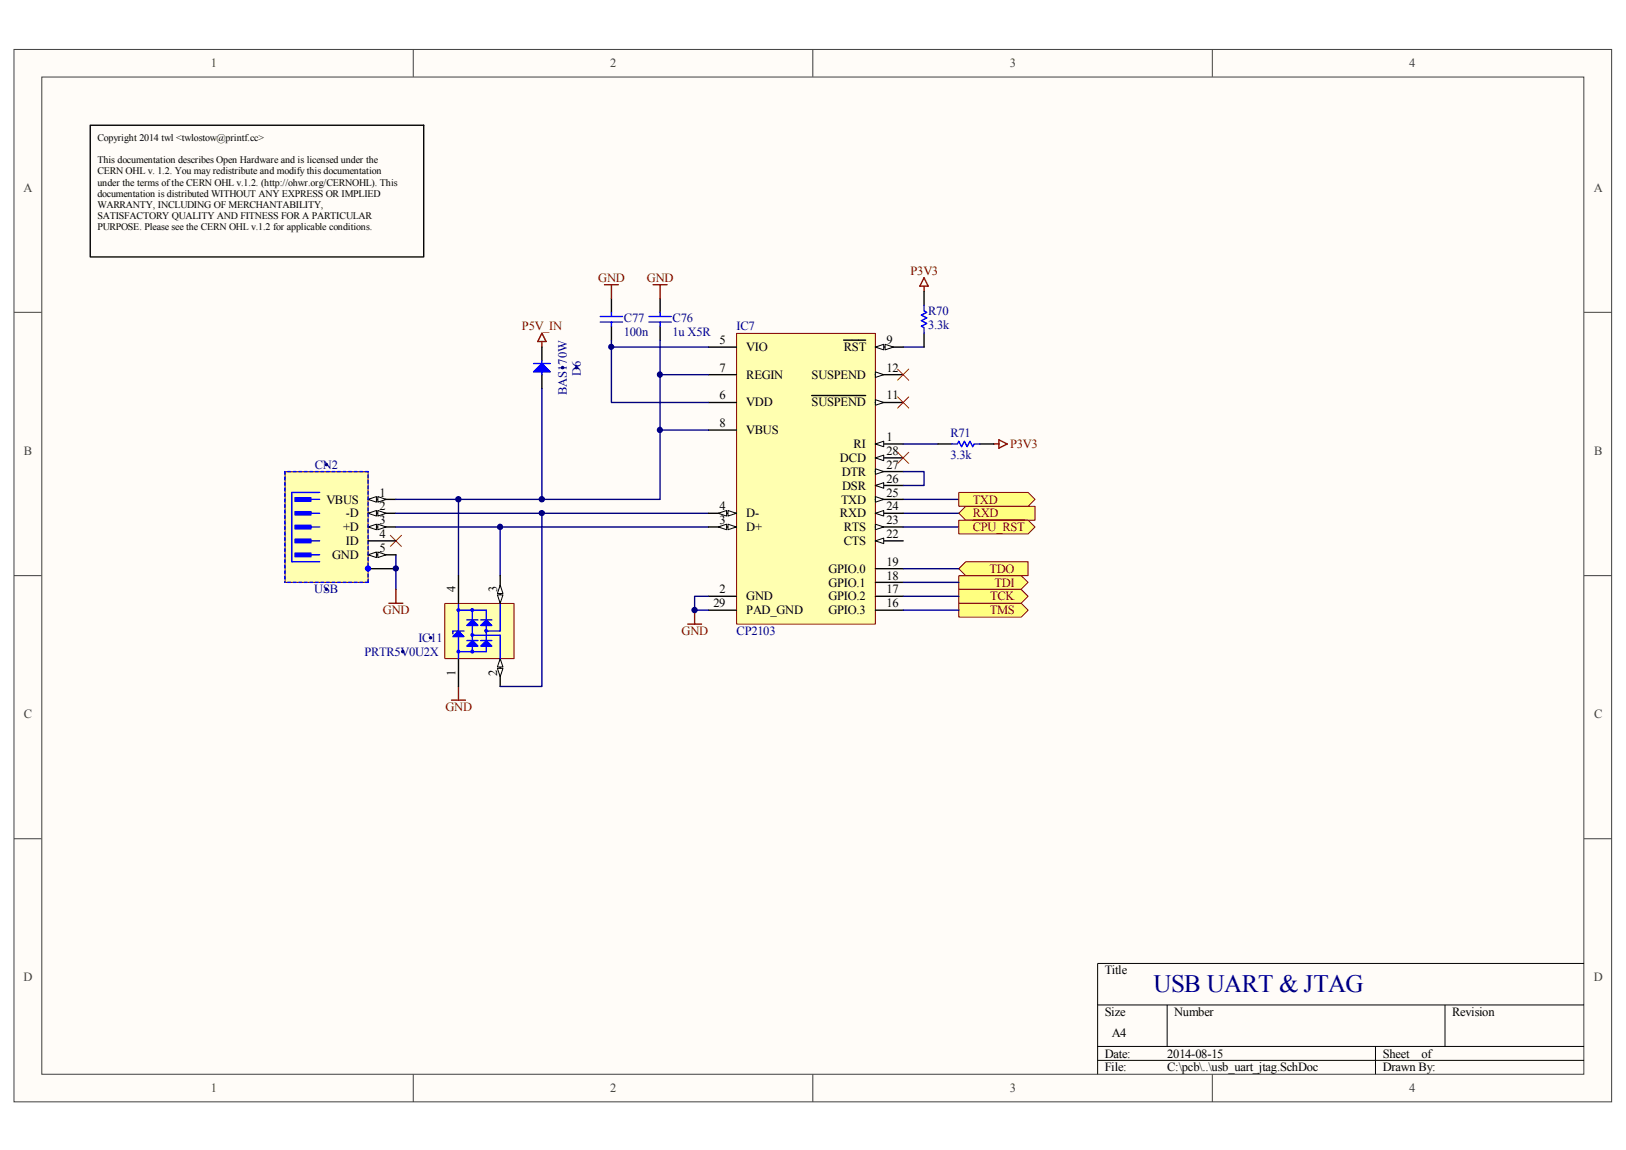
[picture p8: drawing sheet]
<svg xmlns="http://www.w3.org/2000/svg" width="297mm" height="210mm" viewBox="0 0 297 210" stroke-linecap="round" stroke-linejoin="round" font-family="sans-serif">
<path d="M2.6 9.1h291.8v192.1h-291.8z" fill="#fffcf8"/>
<path d="M2.6 9h291.8v192.2h-291.8z" fill="none" stroke="#404040" stroke-width=".18"/>
<path d="M7.7 14.1h281.6v182.1h-281.6z" fill="#fffcf8"/>
<g fill="none" stroke="#404040" stroke-width=".18">
<path d="M7.6 14.1h281.7v182.1h-281.7zM75.5 9v5M148.5 9v5M221.4 9v5M2.6 57h5M289.3 57h5.1M2.6 105.1h5M289.3 105.1h5.1M2.6 153.2h5M289.3 153.2h5.1M75.5 196.2v5.1M148.5 196.2v5.1"/>
<path d="M221.4 196.2v5.1"/>
</g>
<path d="M289.3 175.9h-88.8v20.3M200.5 183.5h88.8M200.5 191.1h88.8M200.5 193.6h88.8M213.2 183.5v7.6M251.2 191.1v5.1M263.9 183.5v7.6" fill="none" stroke="#000" stroke-width=".18"/>
<path d="M83.7 91.2v13.9M91.4 96.2v8.9M72.3 101.3v6.3" fill="none" stroke="#000080" stroke-width=".25"/>
<path d="M71 110.2h2.6M72.3 107.6v2.6M82.5 127.9h2.5M83.7 125.4v2.5" fill="none" stroke="#800000" stroke-width=".25"/>
<path d="M81.3 110.2h12.6v10.1h-12.6z" fill="#ffffb0"/>
<path d="M81.2 110.2h12.7v10.1h-12.7z" fill="none" stroke="#800000" stroke-width=".18"/>
<path d="M91.4 120.3v5.1" fill="none" stroke="#000" stroke-width=".25"/>
<path d="M91.4 120.3l.5 1.5h-1z" fill="#fffcf8"/>
<path d="M91.4 120.3l.5 1.5h-1z" fill="none" stroke="#000" stroke-width=".18"/>
<path d="M90.9 122.1h1l-.5 1.5z" fill="#fffcf8"/>
<path d="M90.9 122.1h1l-.5 1.5z" fill="none" stroke="#000" stroke-width=".18"/>
<path d="M83.7 120.3v5.1" fill="none" stroke="#000" stroke-width=".25"/>
<path d="M83.7 110.2v10.1" fill="none" stroke="#00f" stroke-width=".25"/>
<path d="M82.7 116.3l1-1.1 1.1 1.1z" fill="#00f"/>
<path d="M82.7 116.3l1-1.1 1.1 1.1zM82.7 115.2h2.1M83.7 119h5.1" fill="none" stroke="#00f" stroke-width=".25"/>
<path d="M85.3 118l1-1 1 1z" fill="#00f"/>
<path d="M85.3 117h2M86.3 117l1 1h-2zM86.3 111.4v7.6" fill="none" stroke="#00f" stroke-width=".25"/>
<path d="M85.3 114.2l1-1 1 1z" fill="#00f"/>
<path d="M85.3 113.2h2M86.3 113.2l1 1h-2z" fill="none" stroke="#00f" stroke-width=".25"/>
<path d="M88.8 117l1 1h-2z" fill="#00f"/>
<path d="M87.8 118l1-1 1 1zM87.8 117h2M88.8 111.4v7.6" fill="none" stroke="#00f" stroke-width=".25"/>
<path d="M87.8 114.2l1-1 1 1z" fill="#00f"/>
<path d="M83.6 118.8h.3v.4h-.3zM83.6 111.2h.3v.4h-.3zM83.7 111.4h5.1M86.1 115.8h.3v.3h-.3zM86.1 118.8h.3v.4h-.3zM86.1 111.2h.3v.4h-.3zM86.3 116h5.1v4.3M87.8 114.2l1-1 1 1zM87.8 113.2h2M88.6 115h.4v.3h-.4zM91.4 110.2v5h-2.6" fill="none" stroke="#00f" stroke-width=".25"/>
<path d="M91.4 105.1v5.1" fill="none" stroke="#000" stroke-width=".25"/>
<path d="M90.9 108.6h1l-.5 1.6z" fill="#fffcf8"/>
<path d="M90.9 108.6h1l-.5 1.6z" fill="none" stroke="#000" stroke-width=".18"/>
<path d="M91.4 106.9l.5 1.5h-1z" fill="#fffcf8"/>
<path d="M91.4 106.9l.5 1.5h-1z" fill="none" stroke="#000" stroke-width=".18"/>
<path d="M83.7 105.1v5.1" fill="none" stroke="#000" stroke-width=".25"/>
<path d="M82.7 115.2v.5" fill="none" stroke="#00f" stroke-width=".25"/>
<path d="M78.5 116.3h.3v.3h-.3z" fill-rule="evenodd" fill="#000080"/>
<path d="M78.5 116.3h.3v.3h-.3z" fill="none" stroke="#000080" stroke-width=".18"/>
<path d="M73.4 118.8h.3v.4h-.3z" fill-rule="evenodd" fill="#000080"/>
<path d="M73.4 118.8h.3v.4h-.3z" fill="none" stroke="#000080" stroke-width=".18"/>
<path d="M99 93.7v31.7h-7.6" fill="none" stroke="#000080" stroke-width=".25"/>
<path d="M71.3 97.8l2 2M73.3 97.8l-2 2" fill="none" stroke="#f00" stroke-width=".18"/>
<path d="M52.1 86.2h15.1v20.1h-15.1z" fill="#ffffb0"/>
<path d="M52.1 86.2h15.1v20.1h-15.1z" fill="none" stroke="#800000" stroke-width=".18"/>
<path d="M67.2 91.2h5.1" fill="none" stroke="#000" stroke-width=".25"/>
<path d="M67.2 91.2l1.6-.5v1z" fill="#fffcf8"/>
<path d="M67.2 91.2l1.6-.5v1z" fill="none" stroke="#000" stroke-width=".18"/>
<path d="M69 90.7l1.5 .5-1.5 .5z" fill="#fffcf8"/>
<path d="M69 90.7l1.5 .5-1.5 .5z" fill="none" stroke="#000" stroke-width=".18"/>
<path d="M67.2 93.7h5.1" fill="none" stroke="#000" stroke-width=".25"/>
<path d="M67.2 93.7l1.6-.5v1z" fill="#fffcf8"/>
<path d="M67.2 93.7l1.6-.5v1z" fill="none" stroke="#000" stroke-width=".18"/>
<path d="M69 93.2l1.5 .5-1.5 .5z" fill="#fffcf8"/>
<path d="M69 93.2l1.5 .5-1.5 .5z" fill="none" stroke="#000" stroke-width=".18"/>
<path d="M67.2 96.2h5.1" fill="none" stroke="#000" stroke-width=".25"/>
<path d="M67.2 96.2l1.6-.5v1z" fill="#fffcf8"/>
<path d="M67.2 96.2l1.6-.5v1z" fill="none" stroke="#000" stroke-width=".18"/>
<path d="M69 95.7l1.5 .5-1.5 .5z" fill="#fffcf8"/>
<path d="M69 95.7l1.5 .5-1.5 .5z" fill="none" stroke="#000" stroke-width=".18"/>
<path d="M67.2 101.3h5.1" fill="none" stroke="#000" stroke-width=".25"/>
<path d="M67.2 101.3l1.6-.5v1z" fill="#fffcf8"/>
<path d="M67.2 101.3l1.6-.5v1z" fill="none" stroke="#000" stroke-width=".18"/>
<path d="M69 100.8l1.5 .5-1.5 .5z" fill="#fffcf8"/>
<path d="M69 100.8l1.5 .5-1.5 .5z" fill="none" stroke="#000" stroke-width=".18"/>
<path d="M67.2 103.8h5.1" fill="none" stroke="#000" stroke-width=".25"/>
<path d="M52 86.1v20.2" fill="none" stroke="#00f" stroke-width=".25" stroke-dasharray=".5 .5"/>
<circle cx="67.2" cy="103.8" r=".47" fill="#00f"/>
<circle cx="67.2" cy="103.8" r=".47" fill="none" stroke="#00f" stroke-width=".18"/>
<path d="M67.2 86.1h-15.2M67.2 106.3v-20.2M67.2 106.3h-15.2" fill="none" stroke="#00f" stroke-width=".25" stroke-dasharray=".5 .5"/>
<path d="M53.3 89.9h5.1" fill="none" stroke="#00f" stroke-width=".25"/>
<path d="M53.9 90.9h2.9v.7h-2.9z" fill="#00f"/>
<path d="M53.9 90.9h2.9v.7h-2.9z" fill="none" stroke="#00f" stroke-width=".18"/>
<path d="M55.8 91.2h2.6" fill="none" stroke="#00f" stroke-width=".25"/>
<path d="M53.9 93.4h2.9v.7h-2.9z" fill="#00f"/>
<path d="M53.9 93.4h2.9v.7h-2.9z" fill="none" stroke="#00f" stroke-width=".18"/>
<path d="M55.8 93.7h2.6" fill="none" stroke="#00f" stroke-width=".25"/>
<path d="M53.9 95.9h2.9v.7h-2.9z" fill="#00f"/>
<path d="M53.9 95.9h2.9v.7h-2.9z" fill="none" stroke="#00f" stroke-width=".18"/>
<path d="M55.8 96.2h2.6" fill="none" stroke="#00f" stroke-width=".25"/>
<path d="M53.9 101h2.9v.7h-2.9z" fill="#00f"/>
<path d="M53.9 101h2.9v.7h-2.9z" fill="none" stroke="#00f" stroke-width=".18"/>
<path d="M53.3 89.9v12.7h5.1M55.8 101.3h2.6" fill="none" stroke="#00f" stroke-width=".25"/>
<path d="M53.9 98.5h2.9v.7h-2.9z" fill="#00f"/>
<path d="M53.9 98.4h2.9v.8h-2.9z" fill="none" stroke="#00f" stroke-width=".18"/>
<path d="M55.8 98.8h2.6" fill="none" stroke="#00f" stroke-width=".25"/>
<path d="M67.2 98.8h5.1" fill="none" stroke="#000" stroke-width=".25"/>
<circle cx="59.6" cy="84.8" r=".21" fill="#000080"/>
<circle cx="59.6" cy="84.8" r=".21" fill="none" stroke="#000080" stroke-width=".18"/>
<path d="M59.5 107.4h.3v.4h-.3z" fill-rule="evenodd" fill="#000080"/>
<path d="M59.5 107.4h.3v.4h-.3z" fill="none" stroke="#000080" stroke-width=".18"/>
<path d="M99 60.8l.7 1.6h-1.5zM99 62.4v1" fill="none" stroke="#800000" stroke-width=".25"/>
<path d="M165 91.2h10.1M165 93.7h10.1" fill="none" stroke="#000080" stroke-width=".25"/>
<path d="M176.4 92.5h12.7v2.5h-12.7l-1.3-1.3z" fill-rule="evenodd" fill="#ffff80"/>
<path d="M176.4 92.5h12.7v2.5h-12.7l-1.3-1.3z" fill="none" stroke="#800000" stroke-width=".18"/>
<path d="M175.1 89.9h12.7l1.3 1.3-1.3 1.3h-12.7z" fill-rule="evenodd" fill="#ffff80"/>
<path d="M175.1 89.9h12.7l1.3 1.3-1.3 1.3h-12.7z" fill="none" stroke="#800000" stroke-width=".18"/>
<path d="M165 63.4h3.8" fill="none" stroke="#000080" stroke-width=".25"/>
<path d="M168.8 50.7l.7 1.5h-1.5zM168.8 52.2v1.1" fill="none" stroke="#800000" stroke-width=".25"/>
<path d="M175.1 110.2h11.4l1.3 1.2-1.3 1.3h-11.4z" fill-rule="evenodd" fill="#ffff80"/>
<path d="M175.1 110.2h11.4l1.3 1.2-1.3 1.3h-11.4z" fill="none" stroke="#800000" stroke-width=".18"/>
<path d="M175.1 107.6h11.4l1.3 1.3-1.3 1.3h-11.4z" fill-rule="evenodd" fill="#ffff80"/>
<path d="M175.1 107.6h11.4l1.3 1.3-1.3 1.3h-11.4z" fill="none" stroke="#800000" stroke-width=".18"/>
<path d="M175.1 105.1h11.4l1.3 1.2-1.3 1.3h-11.4z" fill-rule="evenodd" fill="#ffff80"/>
<path d="M175.1 105.1h11.4l1.3 1.2-1.3 1.3h-11.4z" fill="none" stroke="#800000" stroke-width=".18"/>
<path d="M175.1 103.8l1.3-1.2h11.4v2.5h-11.4z" fill-rule="evenodd" fill="#ffff80"/>
<path d="M175.1 103.8l1.3-1.2h11.4v2.5h-11.4z" fill="none" stroke="#800000" stroke-width=".18"/>
<path d="M72.3 96.2h57.1M72.3 93.7h57.1" fill="none" stroke="#000080" stroke-width=".25"/>
<path d="M111.7 54.5v2.5M111.7 59.6v2.5M120.6 54.5v2.5M120.6 59.6v2.5M168.8 53.3v2.5M99 63.4v2.5M99 68.4v2.6M168.8 60.8v2.6" fill="none" stroke="#000" stroke-width=".25"/>
<path d="M109.6 57.8h4.1M109.6 58.8h4.1M111.7 57v.8M111.7 58.8v.8M118.5 57.8h4.1M118.5 58.8h4.1M120.6 57v.8M120.6 58.8v.8M168.8 55.8v1l.5 .2-1 .5 1 .5-1 .6 1 .5-1 .5 .5 .2v1M99 65.9v2.5" fill="none" stroke="#00f" stroke-width=".25"/>
<path d="M99 66.4l1.5 1.5h-3z" fill="#00f"/>
<path d="M97.5 66.4h3M99 66.4l1.5 1.5h-3z" fill="none" stroke="#00f" stroke-width=".25"/>
<path d="M105.1 67h.4v.3h-.4z" fill-rule="evenodd" fill="#000080"/>
<path d="M105.1 67h.4v.3h-.4z" fill="none" stroke="#000080" stroke-width=".18"/>
<path d="M102.6 67h.3v.3h-.3z" fill-rule="evenodd" fill="#000080"/>
<path d="M102.6 67h.3v.3h-.3z" fill="none" stroke="#000080" stroke-width=".18"/>
<path d="M16.5 22.9h60.9v24h-60.9z" fill="none" stroke="#000" stroke-width=".25"/>
<path d="M134.6 60.9h25.3v53.1h-25.3z" fill="#ffffb0"/>
<path d="M134.5 60.9h25.4v53.1h-25.4z" fill="none" stroke="#800000" stroke-width=".18"/>
<path d="M159.9 83.6h5.1" fill="none" stroke="#000" stroke-width=".25"/>
<path d="M159.9 83.6l1.5-.5v1z" fill="#fffcf8"/>
<path d="M159.9 83.6l1.5-.5v1z" fill="none" stroke="#000" stroke-width=".18"/>
<path d="M159.9 81.1h5.1" fill="none" stroke="#000" stroke-width=".25"/>
<path d="M159.9 81.1l1.5-.5v1z" fill="#fffcf8"/>
<path d="M159.9 81.1l1.5-.5v1z" fill="none" stroke="#000" stroke-width=".18"/>
<path d="M129.4 96.2h5.1M129.4 108.9h5.1" fill="none" stroke="#000" stroke-width=".25"/>
<path d="M133 95.7l1.5 .5-1.5 .5z" fill="#fffcf8"/>
<path d="M133 95.7l1.5 .5-1.5 .5z" fill="none" stroke="#000" stroke-width=".18"/>
<path d="M131.2 96.2l1.5-.5v1z" fill="#fffcf8"/>
<path d="M131.2 96.2l1.5-.5v1z" fill="none" stroke="#000" stroke-width=".18"/>
<path d="M129.4 93.7h5.1" fill="none" stroke="#000" stroke-width=".25"/>
<path d="M133 93.2l1.5 .5-1.5 .5z" fill="#fffcf8"/>
<path d="M133 93.2l1.5 .5-1.5 .5z" fill="none" stroke="#000" stroke-width=".18"/>
<path d="M131.2 93.7l1.5-.5v1z" fill="#fffcf8"/>
<path d="M131.2 93.7l1.5-.5v1z" fill="none" stroke="#000" stroke-width=".18"/>
<path d="M129.4 73.5h5.1M129.4 68.4h5.1M129.4 78.5h5.1M159.9 63.4h5.1" fill="none" stroke="#000" stroke-width=".25"/>
<path d="M159.9 63.4l1.5-.5v1z" fill="#fffcf8"/>
<path d="M159.9 63.4l1.5-.5v1z" fill="none" stroke="#000" stroke-width=".18"/>
<path d="M161.7 62.9l1.5 .5-1.5 .5z" fill="#fffcf8"/>
<path d="M161.7 62.9l1.5 .5-1.5 .5z" fill="none" stroke="#000" stroke-width=".18"/>
<path d="M154.1 62.1h4M159.9 73.5h5.1" fill="none" stroke="#000" stroke-width=".25"/>
<path d="M159.9 73l1.5 .5-1.5 .5z" fill="#fffcf8"/>
<path d="M159.9 73l1.5 .5-1.5 .5z" fill="none" stroke="#000" stroke-width=".18"/>
<path d="M148.3 72.2h9.8M159.9 68.4h5.1" fill="none" stroke="#000" stroke-width=".25"/>
<path d="M159.9 67.9l1.5 .5-1.5 .5z" fill="#fffcf8"/>
<path d="M159.9 67.9l1.5 .5-1.5 .5z" fill="none" stroke="#000" stroke-width=".18"/>
<path d="M159.9 98.8h5.1M159.9 111.4h5.1M159.9 108.9h5.1M159.9 106.3h5.1M159.9 103.8h5.1" fill="none" stroke="#000" stroke-width=".25"/>
<path d="M159.9 98.8l1.5-.5v1z" fill="#fffcf8"/>
<path d="M159.9 98.8l1.5-.5v1z" fill="none" stroke="#000" stroke-width=".18"/>
<path d="M159.9 96.2h5.1" fill="none" stroke="#000" stroke-width=".25"/>
<path d="M159.9 95.7l1.5 .5-1.5 .5z" fill="#fffcf8"/>
<path d="M159.9 95.7l1.5 .5-1.5 .5z" fill="none" stroke="#000" stroke-width=".18"/>
<path d="M159.9 93.7h5.1" fill="none" stroke="#000" stroke-width=".25"/>
<path d="M159.9 93.7l1.5-.5v1z" fill="#fffcf8"/>
<path d="M159.9 93.7l1.5-.5v1z" fill="none" stroke="#000" stroke-width=".18"/>
<path d="M159.9 91.2h5.1" fill="none" stroke="#000" stroke-width=".25"/>
<path d="M159.9 90.7l1.5 .5-1.5 .5z" fill="#fffcf8"/>
<path d="M159.9 90.7l1.5 .5-1.5 .5z" fill="none" stroke="#000" stroke-width=".18"/>
<path d="M159.9 88.7h5.1" fill="none" stroke="#000" stroke-width=".25"/>
<path d="M159.9 88.7l1.5-.6v1.1z" fill="#fffcf8"/>
<path d="M159.9 88.7l1.5-.6v1.1z" fill="none" stroke="#000" stroke-width=".18"/>
<path d="M159.9 86.1h5.1" fill="none" stroke="#000" stroke-width=".25"/>
<path d="M159.9 85.6l1.5 .5-1.5 .5z" fill="#fffcf8"/>
<path d="M159.9 85.6l1.5 .5-1.5 .5z" fill="none" stroke="#000" stroke-width=".18"/>
<path d="M129.4 63.4h5.1M171.3 81.1h2.6M178.9 81.1h2.6M129.4 111.4h5.1" fill="none" stroke="#000" stroke-width=".25"/>
<g fill="none" stroke="#000080" stroke-width=".25">
<path d="M99 71v20.2h-26.7M111.7 62.1v1.3h17.7M111.7 63.4v10.1h17.7M120.6 62.1v6.3h8.8M120.6 68.4v10.1h8.8M165 86.1h3.8v2.6h-3.8M165 81.1h6.3M165 96.2h10.1M129.4 108.9h-2.5v2.5h2.5M165 103.8h10.1M165 106.3h10.1M165 108.9h10.1"/>
<path d="M165 111.4h10.1"/>
</g>
<path d="M110.4 52h2.6M111.7 52v2.5M119.3 52h2.5M120.6 52v2.5M181.5 81.1h1M182.5 80.3l1.5 .8-1.5 .7zM125.6 114h2.5M126.9 111.4v2.6" fill="none" stroke="#800000" stroke-width=".25"/>
<path d="M173.9 81.1h1l.2-.5 .5 1 .5-1 .6 1 .5-1 .5 1 .2-.5h1" fill="none" stroke="#00f" stroke-width=".25"/>
<path d="M164 67.4l2 2M164 72.5l2 2M166 67.4l-2 2M166 72.5l-2 2M164 82.6l2 2M166 82.6l-2 2" fill="none" stroke="#f00" stroke-width=".18"/>
<path d="M175.1 95h12.7l1.3 1.2-1.3 1.3h-12.7z" fill-rule="evenodd" fill="#ffff80"/>
<path d="M175.1 95h12.7l1.3 1.2-1.3 1.3h-12.7z" fill="none" stroke="#800000" stroke-width=".18"/>
<path d="M177.7 95h9.4" fill="none" stroke="#800000" stroke-width=".25"/>
<path d="M120.6 78.5v12.7h-21.6" fill="none" stroke="#000080" stroke-width=".25"/>
<circle cx="72.3" cy="103.8" r=".47" fill="#000080"/>
<circle cx="72.3" cy="103.8" r=".47" fill="none" stroke="#000080" stroke-width=".18"/>
<circle cx="83.7" cy="91.2" r=".49" fill="#000080"/>
<circle cx="83.7" cy="91.2" r=".49" fill="none" stroke="#000080" stroke-width=".18"/>
<circle cx="91.3" cy="96.2" r=".49" fill="#000080"/>
<circle cx="91.3" cy="96.2" r=".49" fill="none" stroke="#000080" stroke-width=".18"/>
<circle cx="99" cy="93.7" r=".48" fill="#000080"/>
<circle cx="99" cy="93.7" r=".48" fill="none" stroke="#000080" stroke-width=".18"/>
<circle cx="99" cy="91.2" r=".49" fill="#000080"/>
<circle cx="99" cy="91.2" r=".49" fill="none" stroke="#000080" stroke-width=".18"/>
<circle cx="111.6" cy="63.3" r=".46" fill="#000080"/>
<circle cx="111.6" cy="63.3" r=".46" fill="none" stroke="#000080" stroke-width=".18"/>
<circle cx="120.5" cy="78.5" r=".48" fill="#000080"/>
<circle cx="120.5" cy="78.5" r=".48" fill="none" stroke="#000080" stroke-width=".18"/>
<circle cx="120.5" cy="68.4" r=".48" fill="#000080"/>
<circle cx="120.5" cy="68.4" r=".48" fill="none" stroke="#000080" stroke-width=".18"/>
<circle cx="126.9" cy="111.4" r=".48" fill="#000080"/>
<circle cx="126.9" cy="111.4" r=".48" fill="none" stroke="#000080" stroke-width=".18"/>
<text font-size="4.6" fill="#000080" x="210.7" y="181.2">USB UART &amp; JTAG</text>
<g font-size="2.3" fill="#404040">
<text x="38.5" y="12.2">1</text>
<text x="111.5" y="12.2">2</text>
<text x="184.4" y="12.2">3</text>
<text x="257.4" y="12.2">4</text>
<text x="4.3" y="35">A</text>
<text x="291.1" y="35">A</text>
<text x="4.4" y="83.1">B</text>
<text x="291.2" y="83.1">B</text>
<text x="4.4" y="131.2">C</text>
<text x="291.2" y="131.2">C</text>
<text x="4.3" y="179.2">D</text>
<text x="291.1" y="179.2">D</text>
<text x="38.5" y="199.4">1</text>
<text x="111.5" y="199.4">2</text>
<text x="184.4" y="199.4">3</text>
<text x="257.4" y="199.4">4</text>
</g>
<g font-size="2.3" fill="#800000">
<text x="109.3" y="51.4">GND</text>
<text x="118.2" y="51.4">GND</text>
<text x="166.3" y="50.2">P3V3</text>
<text x="95.3" y="60.3">P5V_IN</text>
<text x="184.5" y="81.8">P3V3</text>
<text x="177.7" y="94.5">RXD</text>
<text x="177.7" y="92">TXD</text>
<text x="177.7" y="97">CPU_RST</text>
<text x="180.8" y="104.6">TDO</text>
<text x="181.7" y="107.1">TDI</text>
<text x="69.9" y="112.2">GND</text>
<text x="180.8" y="112.2">TMS</text>
<text x="180.9" y="109.6">TCK</text>
<text x="124.5" y="116">GND</text>
<text x="81.4" y="129.9">GND</text>
</g>
<g font-size="2.3" fill="#000080">
<text x="114" y="58.8">C77</text>
<text x="122.9" y="58.8">C76</text>
<text x="169.5" y="57.5">R70</text>
<text x="114" y="61.3">100n</text>
<text x="122.9" y="61.3">1u X5R</text>
<text x="134.5" y="60.3">IC7</text>
<text x="169.5" y="60.1">3.3k</text>
<text x="106.1" y="68.6" transform="rotate(-90 106.1 68.6)">D6</text>
<text x="103.6" y="72.2" transform="rotate(-90 103.6 72.2)">BAS170W</text>
<text x="173.6" y="83.8">3.3k</text>
<text x="173.6" y="79.8">R71</text>
<text x="57.5" y="85.6">CN2</text>
<text x="57.4" y="108.4">USB</text>
<text x="66.6" y="119.8">PRTR5V0U2X</text>
<text x="76.4" y="117.2">IC11</text>
<text x="134.5" y="116">CP2103</text>
</g>
<g font-size="2.3">
<text x="131.4" y="62.8">5</text>
<text x="136.3" y="64.1">VIO</text>
<text x="154.1" y="64.1">RST</text>
<text x="161.9" y="62.8">9</text>
<text x="131.4" y="67.9">7</text>
<text x="136.3" y="69.2">REGIN</text>
<text x="148.3" y="69.2">SUSPEND</text>
<text x="161.9" y="67.9">12</text>
<text x="131.4" y="72.9">6</text>
<text x="136.3" y="74.2">VDD</text>
<text x="148.3" y="74.2">SUSPEND</text>
<text x="161.9" y="72.9">11</text>
<text x="131.4" y="78">8</text>
<text x="136.3" y="79.3">VBUS</text>
<text x="155.9" y="81.8">RI</text>
<text x="161.9" y="83.1">28</text>
<text x="161.9" y="80.6">1</text>
<text x="153.4" y="84.3">DCD</text>
<text x="153.8" y="86.9">DTR</text>
<text x="153.8" y="89.4">DSR</text>
<text x="161.9" y="88.1">26</text>
<text x="161.9" y="85.6">27</text>
<text x="59.6" y="92">VBUS</text>
<text x="63.2" y="94.5">-D</text>
<text x="69.3" y="93.2">2</text>
<text x="69.3" y="95.7">3</text>
<text x="69.3" y="90.7">1</text>
<text x="131.4" y="95.7">3</text>
<text x="131.4" y="93.2">4</text>
<text x="136.3" y="94.5">D-</text>
<text x="153.4" y="94.5">RXD</text>
<text x="153.6" y="92">TXD</text>
<text x="161.9" y="95.7">23</text>
<text x="161.9" y="93.2">24</text>
<text x="161.9" y="90.7">25</text>
<text x="62.7" y="97">+D</text>
<text x="63.2" y="99.5">ID</text>
<text x="69.3" y="100.8">5</text>
<text x="69.3" y="98.3">4</text>
<text x="136.3" y="97">D+</text>
<text x="154.1" y="99.5">CTS</text>
<text x="154.1" y="97">RTS</text>
<text x="161.9" y="98.3">22</text>
<text x="60.7" y="102.1">GND</text>
<text x="151.3" y="107.1">GPIO.1</text>
<text x="151.3" y="104.6">GPIO.0</text>
<text x="161.9" y="105.8">18</text>
<text x="161.9" y="103.3">19</text>
<text x="83.2" y="108.2" transform="rotate(-90 83.2 108.2)">4</text>
<text x="90.8" y="108.2" transform="rotate(-90 90.8 108.2)">3</text>
<text x="130.3" y="110.9">29</text>
<text x="131.4" y="108.4">2</text>
<text x="136.3" y="109.6">GND</text>
<text x="136.3" y="112.2">PAD_GND</text>
<text x="151.3" y="112.2">GPIO.3</text>
<text x="151.3" y="109.6">GPIO.2</text>
<text x="161.9" y="110.9">16</text>
<text x="161.9" y="108.4">17</text>
<text x="83.2" y="123.4" transform="rotate(-90 83.2 123.4)">1</text>
<text x="90.8" y="123.4" transform="rotate(-90 90.8 123.4)">2</text>
<text x="201.8" y="177.9">Title</text>
<text x="201.8" y="185.5">Size</text>
<text x="214.5" y="185.5">Number</text>
<text x="265.3" y="185.5">Revision</text>
<text x="203.1" y="189.3">A4</text>
<text x="201.8" y="193.1">Date:</text>
<text x="201.8" y="195.7">File:</text>
<text x="213.2" y="193.1">2014-08-15</text>
<text x="213.2" y="195.7">C:\pcb\..\usb_uart_jtag.SchDoc</text>
<text x="252.6" y="193.1">Sheet</text>
<text x="252.6" y="195.7">Drawn By:</text>
<text x="259.6" y="193.1">of</text>
</g>
<g font-size="1.8">
<text x="17.8" y="25.8">Copyright 2014 twl &lt;twlostow@printf.cc&gt;</text>
<text x="17.8" y="29.8">This documentation describes Open Hardware and is licensed under the</text>
<text x="17.8" y="31.8">CERN OHL v. 1.2. You may redistribute and modify this documentation</text>
<text x="17.8" y="33.9">under the terms of the CERN OHL v.1.2. (http://ohwr.org/CERNOHL). This</text>
<text x="17.8" y="35.9">documentation is distributed WITHOUT ANY EXPRESS OR IMPLIED</text>
<text x="17.8" y="37.9">WARRANTY, INCLUDING OF MERCHANTABILITY,</text>
<text x="17.8" y="39.9">SATISFACTORY QUALITY AND FITNESS FOR A PARTICULAR</text>
<text x="17.8" y="42">PURPOSE. Please see the CERN OHL v.1.2 for applicable conditions.</text>
</g>
</svg>
